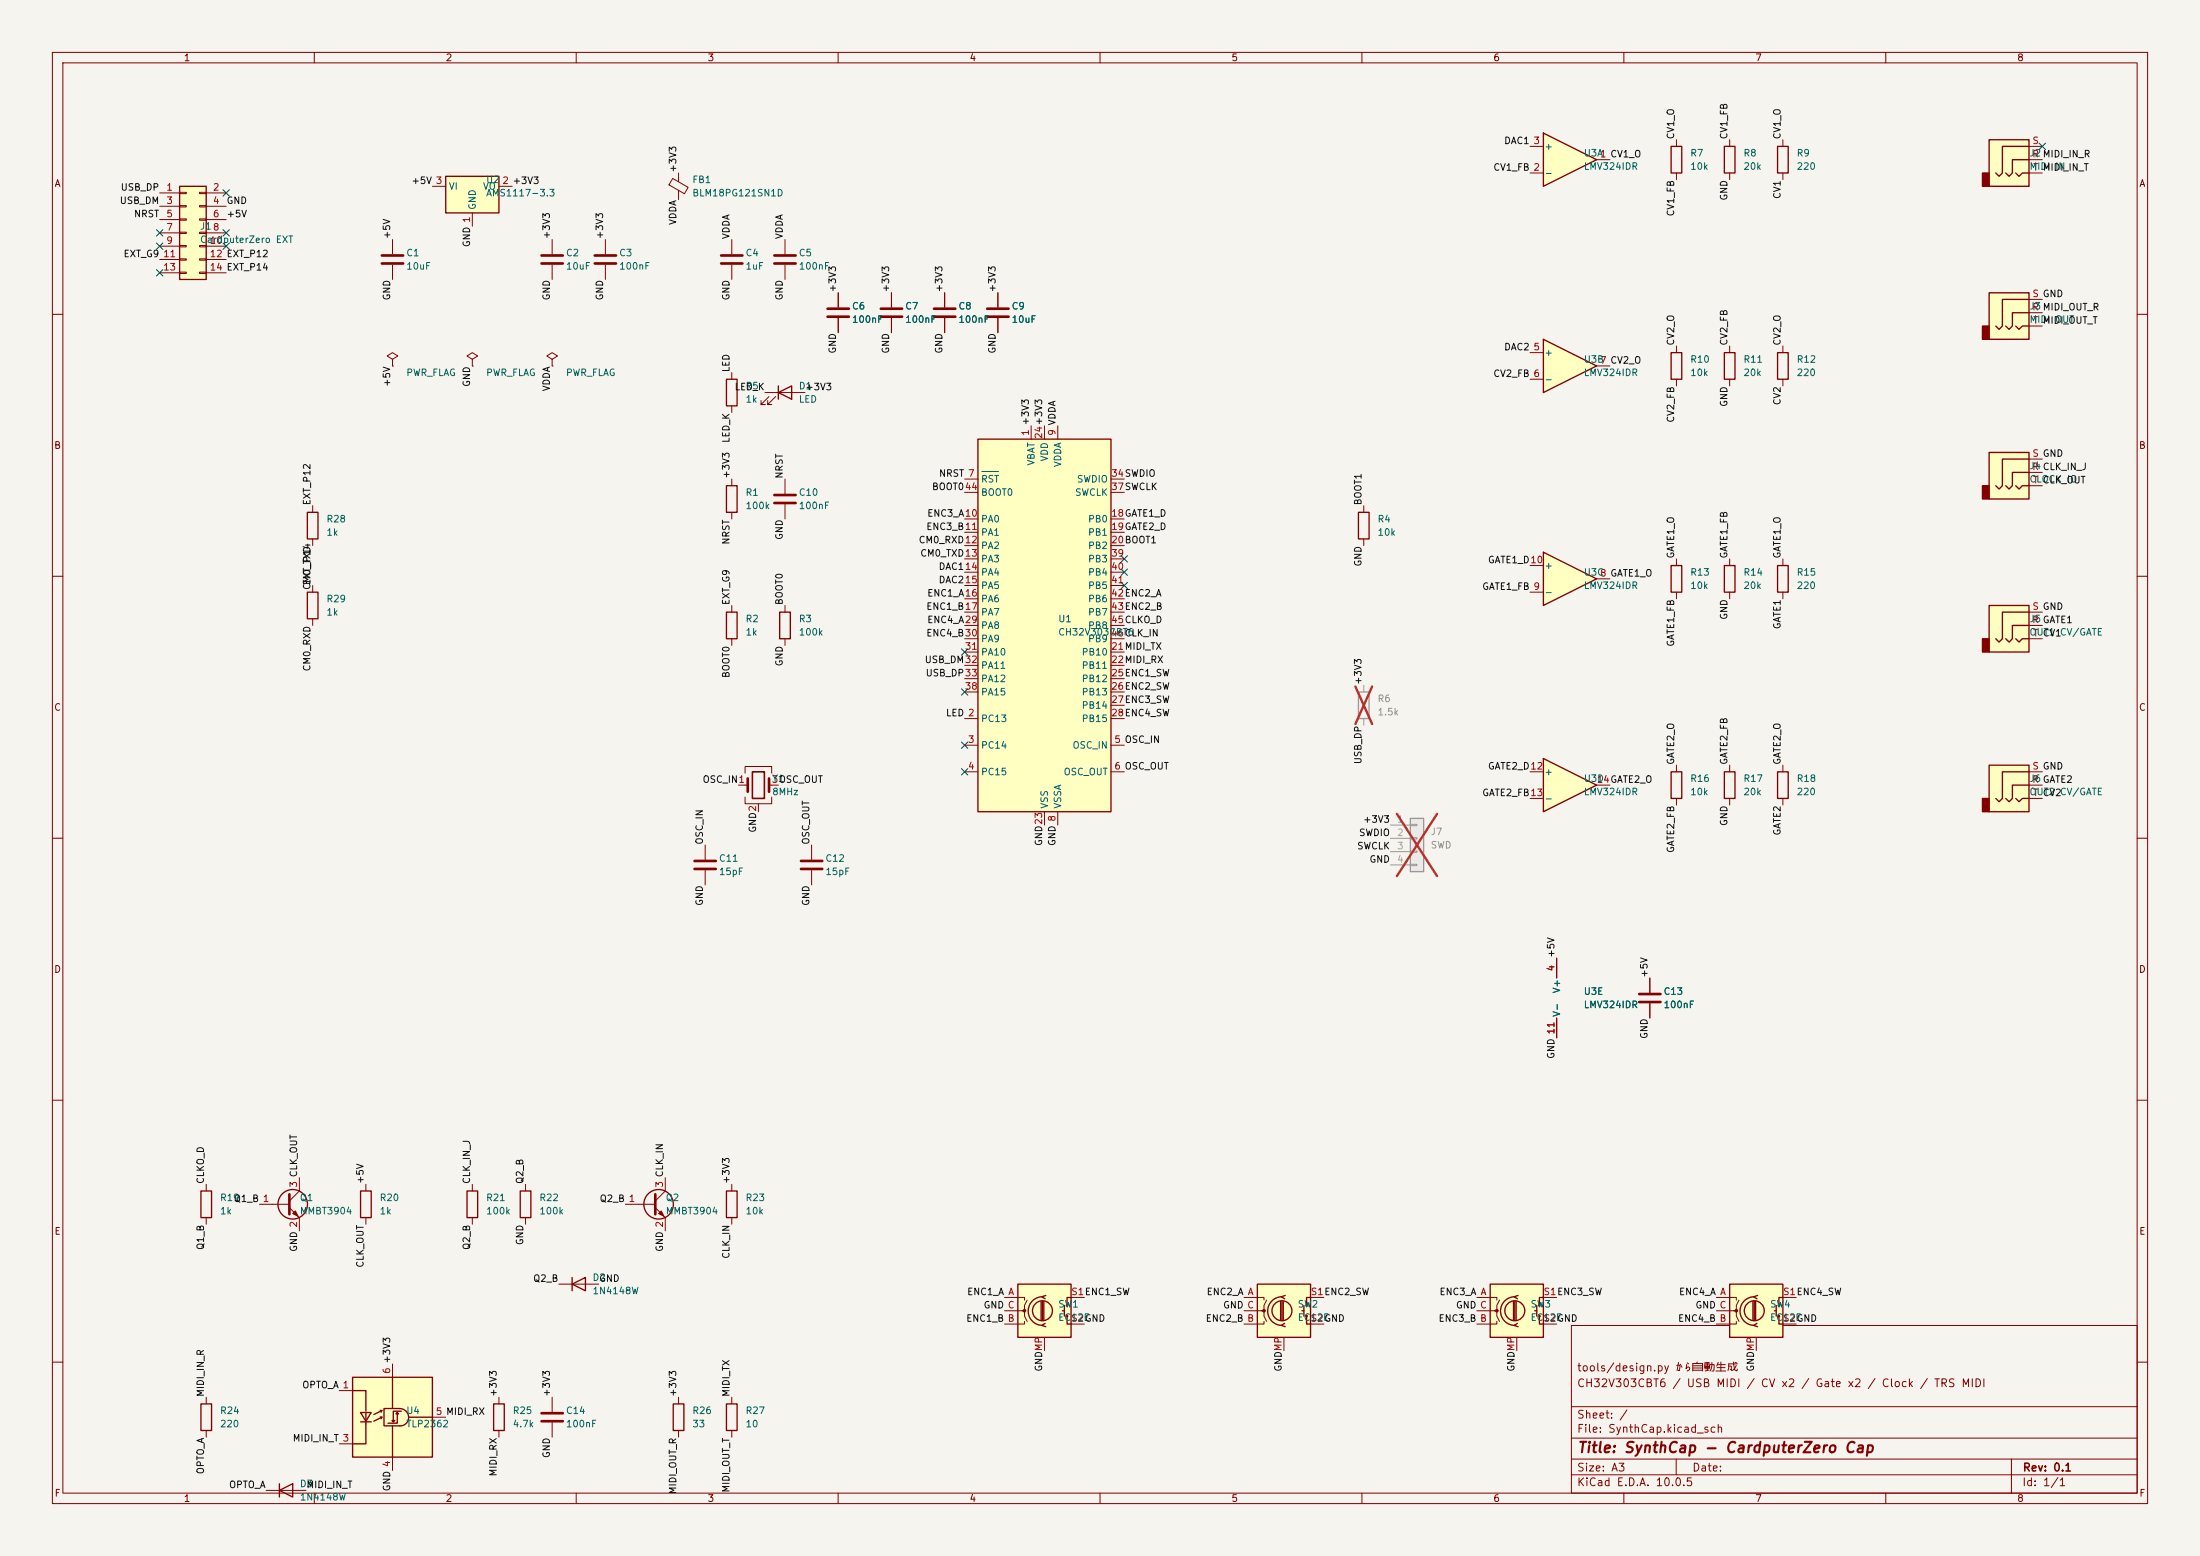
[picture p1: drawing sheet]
<svg xmlns="http://www.w3.org/2000/svg" width="420mm" height="297mm" viewBox="0 0 420 297" stroke-linecap="round" stroke-linejoin="round" font-family="sans-serif">
<path d="M0 0h420v297h-420z" fill="#f5f4ef" stroke="#f5f4ef" stroke-width=".19"/>
<g fill="none" stroke="#840000" stroke-width=".19">
<path d="M10 10h400v277h-400zM12 12h396v273h-396zM60 10v2M110 10v2M160 10v2M210 10v2M260 10v2M310 10v2M360 10v2M105.4 45.7v2.8M105.4 50.5v2.8M115.6 45.7v2.8"/>
<path d="M115.6 50.5v2.8M10 60h2M408 60h2M10 110h2M408 110h2M10 160h2M408 160h2M10 210h2M408 210h2M119.4 229.9h5.7M125.1 230.5l1.9 1.9v2.5M127 224.8v2.5l-1.9 1.9"/>
<path d="M300 253h108v32h-108zM10 260h2M300 278.5h108M300 274.5h108M300 268.5h108M320 278.5v3M384 278.5v6.5M408 260h2M60 285v2M110 285v2M160 285v2M210 285v2"/>
<path d="M260 285v2M300 281.5h108M310 285v2M360 285v2"/>
</g>
<path d="M103.4 48.8h4M103.4 50.3h4M113.5 48.8h4.1M113.5 50.3h4.1M125.1 228v3.8" fill="none" stroke="#840000" stroke-width=".51"/>
<circle cx="125.7" cy="229.9" r="2.82" fill="none" stroke="#840000" stroke-width=".25"/>
<path d="M125.7 231.6l.5-.5 .5 1.1z" fill="#840000" stroke="#840000" stroke-width=".19"/>
<path d="M379.7 86.4h7.6v8.9h-7.6z" fill="#ffffc2"/>
<path d="M378.5 92.7h1.2v2.6h-1.2z" fill="#840000" stroke="#840000" stroke-width=".25"/>
<path d="M379.7 86.4h7.6v8.9h-7.6zM384.8 92.7l.6 .6 .7-.6h1.2M387.3 90.2h-3.1v2.5l-.7 .6-.6-.6M387.3 87.6h-5v5.1l-.7 .6-.6-.6" fill="none" stroke="#840000" stroke-width=".25"/>
<path d="M387.3 90.2h2.6M387.3 87.6h2.6M387.3 92.7h2.6" fill="none" stroke="#840000" stroke-width=".19"/>
<path d="M379.7 55.9h7.6v8.9h-7.6z" fill="#ffffc2"/>
<path d="M378.5 62.2h1.2v2.6h-1.2z" fill="#840000" stroke="#840000" stroke-width=".25"/>
<path d="M379.7 55.9h7.6v8.9h-7.6zM387.3 59.7h-3.1v2.5l-.7 .7-.6-.7M387.3 57.2h-5v5l-.7 .7-.6-.7M384.8 62.2l.6 .7 .7-.7h1.2" fill="none" stroke="#840000" stroke-width=".25"/>
<path d="M387.3 59.7h2.6M387.3 57.2h2.6M387.3 62.2h2.6" fill="none" stroke="#840000" stroke-width=".19"/>
<path d="M379.7 26.7h7.6v8.9h-7.6z" fill="#ffffc2"/>
<path d="M378.5 33h1.2v2.6h-1.2z" fill="#840000" stroke="#840000" stroke-width=".25"/>
<path d="M339.3 27.9h2.1v5.1h-2.1zM379.7 26.7h7.6v8.9h-7.6zM384.8 33l.6 .7 .7-.7h1.2M387.3 30.5h-3.1v2.5l-.7 .7-.6-.7M387.3 27.9h-5v5.1l-.7 .7-.6-.7M339.3 67.3h2.1v5.1h-2.1zM339.3 108h2.1v5h-2.1z" fill="none" stroke="#840000" stroke-width=".25"/>
<path d="M340.4 26.7v1.2M340.4 33v1.3M387.3 30.5h2.6M387.3 27.9h2.6M387.3 33h2.6M105.4 68.6l1-.7-1-.6-1 .6 1 .7v1.3M105.4 69.9h.1M340.4 66v1.3M340.4 72.4v1.3M340.4 106.7v1.3M340.4 113v1.3" fill="none" stroke="#840000" stroke-width=".19"/>
<path d="M379.7 146.1h7.6v8.8h-7.6z" fill="#ffffc2"/>
<path d="M378.5 152.4h1.2v2.5h-1.2z" fill="#840000" stroke="#840000" stroke-width=".25"/>
<path d="M379.7 146.1h7.6v8.8h-7.6zM384.8 152.4l.6 .6 .7-.6h1.2M387.3 149.9h-3.1v2.5l-.7 .6-.6-.6M387.3 147.3h-5v5.1l-.7 .6-.6-.6" fill="none" stroke="#840000" stroke-width=".25"/>
<path d="M387.3 149.9h2.6M387.3 147.3h2.6M387.3 152.4h2.6" fill="none" stroke="#840000" stroke-width=".19"/>
<path d="M379.7 115.6h7.6v8.9h-7.6z" fill="#ffffc2"/>
<path d="M378.5 121.9h1.2v2.6h-1.2z" fill="#840000" stroke="#840000" stroke-width=".25"/>
<path d="M379.7 115.6h7.6v8.9h-7.6zM387.3 119.4h-3.1v2.5l-.7 .7-.6-.7M387.3 116.8h-5v5.1l-.7 .7-.6-.7M384.8 121.9l.6 .7 .7-.7h1.2M319 147.3h2.1v5.1h-2.1zM329.2 147.3h2v5.1h-2zM339.3 147.3h2.1v5.1h-2.1z" fill="none" stroke="#840000" stroke-width=".25"/>
<path d="M387.3 119.4h2.6M387.3 116.8h2.6M387.3 121.9h2.6M320 146.1v1.2M320 152.4v1.3M330.2 146.1v1.2M330.2 152.4v1.3M340.4 146.1v1.2M340.4 152.4v1.3" fill="none" stroke="#840000" stroke-width=".19"/>
<path d="M284.5 245.1h10.1v10.2h-10.1z" fill="#ffffc2"/>
<g fill="none" stroke="#840000" stroke-width=".25">
<path d="M284.5 245.1h10.1v10.2h-10.1zM288.9 248.4v3.6M289.2 247.5a2.73 2.73 0 0 0-2.7 2.7 2.73 2.73 0 0 0 2.7 2.8M289.2 248.4v3.6M289.4 248.4v3.6M289.7 252.6l-.6 .4 .7 .2M289.8 247.3l-.7 .2 .6 .4M293 250.2h.4M293.4 249.2v2M293.9 251.2v1.5h.7M294.6 247.6h-.7v1.6"/>
<circle cx="289.2" cy="250.2" r="1.9"/>
<circle cx="293.9" cy="249.2" r=".13"/>
<circle cx="293.9" cy="251.2" r=".13"/>
</g>
<path d="M128.4 34.1l3 1.7-.7 1.2-3-1.7zM129.5 33v1.7M129.5 36.3v1.8M281.9 247.6h3.8v.6M281.9 250.2h3.8v1l.6 1M285.7 252.2v.5h-3.8M286.3 248.2l-.6 1v1h-.5M289.6 255.3v2.5M294.6 247.6h2.6M294.6 252.7h2.6" fill="none" stroke="#840000" stroke-width=".19"/>
<circle cx="285.7" cy="250.2" r=".25" fill="#840000" stroke="#840000" stroke-width=".19"/>
<path d="M294.6 144.8l10.2 5.1-10.2 5z" fill="#ffffc2"/>
<path d="M294.6 144.8l10.2 5.1-10.2 5z" fill="none" stroke="#840000" stroke-width=".25"/>
<path d="M139.7 45.7v2.8M139.7 50.5v2.8M149.9 45.7v2.8M149.9 50.5v2.8M292.1 147.3h2.5M292.1 152.4h2.5M304.8 149.9h2.5M297.2 182.9v3.8M297.2 194.3v3.8M315 186.7v2.8M315 191.5v2.8" fill="none" stroke="#840000" stroke-width=".19"/>
<path d="M137.7 48.8h4M137.7 50.3h4M147.8 48.8h4.1M147.8 50.3h4.1M312.9 189.7h4.1M312.9 191.3h4.1" fill="none" stroke="#840000" stroke-width=".51"/>
<path d="M330.2 245.1h10.2v10.2h-10.2z" fill="#ffffc2"/>
<g fill="none" stroke="#840000" stroke-width=".25">
<path d="M330.2 245.1h10.2v10.2h-10.2zM334.6 248.4v3.6M334.9 247.5a2.73 2.73 0 0 0-2.7 2.7 2.73 2.73 0 0 0 2.7 2.8M334.9 248.4v3.6M335.2 248.4v3.6M335.4 252.6l-.6 .4 .7 .2M335.5 247.3l-.7 .2 .6 .4M338.7 250.2h.4M339.1 249.2v2M339.6 251.2v1.5h.8M340.4 247.6h-.8v1.6"/>
<circle cx="334.9" cy="250.2" r="1.9"/>
<circle cx="339.6" cy="249.2" r=".13"/>
<circle cx="339.6" cy="251.2" r=".13"/>
</g>
<path d="M327.7 247.6h3.8v.6M327.7 250.2h3.8v1l.5 1M331.5 252.2v.5h-3.8M332 248.2l-.5 1v1h-.5M335.3 255.3v2.5M340.4 247.6h2.5M340.4 252.7h2.5" fill="none" stroke="#840000" stroke-width=".19"/>
<circle cx="331.5" cy="250.2" r=".25" fill="#840000" stroke="#840000" stroke-width=".19"/>
<path d="M85.1 33.7h10.1v6.9h-10.1z" fill="#ffffc2"/>
<path d="M85.1 33.7h10.1v6.9h-10.1zM259.3 97.8h2.1v5.1h-2.1z" fill="none" stroke="#840000" stroke-width=".25"/>
<path d="M82.5 35.6h2.6M95.2 35.6h2.6M90.2 40.6v2.6M260.3 96.5v1.3M260.3 102.9v1.2" fill="none" stroke="#840000" stroke-width=".19"/>
<path d="M269.2 156.2h2.6v10.2h-2.6z" fill="#ebeae8"/>
<path d="M259.3 132.1h2.1v5.1h-2.1zM269.2 156.2h2.6v10.2h-2.6z" fill="none" stroke="#9c9b98" stroke-width=".25"/>
<path d="M260.3 130.8v1.3M260.3 137.2v1.2M265.4 157.5h3.8M269.2 157.4h1.3v.2h-1.3zM269.2 159.9h1.3v.2h-1.3zM265.4 160h3.8M265.4 162.6h3.8M265.4 165.1h3.8M269.2 162.4h1.3v.3h-1.3zM269.2 165h1.3v.2h-1.3z" fill="none" stroke="#9c9b98" stroke-width=".19"/>
<path d="M258.7 131l3.3 7.2M262 131l-3.3 7.2M266.7 155.4l7.6 11.8M274.3 155.4l-7.6 11.8" fill="none" stroke="#e12e31" stroke-width=".46"/>
<path d="M319 108h2.1v5h-2.1z" fill="none" stroke="#840000" stroke-width=".25"/>
<path d="M74.9 45.7v2.8M74.9 50.5v2.8M320 106.7v1.3M320 113v1.3" fill="none" stroke="#840000" stroke-width=".19"/>
<path d="M72.9 48.8h4.1M72.9 50.3h4.1" fill="none" stroke="#840000" stroke-width=".51"/>
<path d="M294.6 105.4l10.2 5.1-10.2 5.1z" fill="#ffffc2"/>
<path d="M319 67.3h2.1v5.1h-2.1zM329.2 67.3h2v5.1h-2zM294.6 105.4l10.2 5.1-10.2 5.1zM329.2 108h2v5h-2z" fill="none" stroke="#840000" stroke-width=".25"/>
<g fill="none" stroke="#840000" stroke-width=".19">
<path d="M74.9 68.6l1-.7-1-.6-1 .6 1 .7v1.3M74.9 69.9h.1M90.2 68.6l1-.7-1-.6-1 .6 1 .7v1.3M90.2 69.9h.1M320 66v1.3M320 72.4v1.3M330.2 66v1.3M330.2 72.4v1.3M292.1 113h2.5M292.1 108h2.5M304.8 110.5h2.5M330.2 106.7v1.3"/>
<path d="M330.2 113v1.3"/>
</g>
<path d="M294.6 25.4l10.2 5.1-10.2 5.1z" fill="#ffffc2"/>
<path d="M294.6 25.4l10.2 5.1-10.2 5.1z" fill="none" stroke="#840000" stroke-width=".25"/>
<path d="M292.1 33h2.5M292.1 27.9h2.5M304.8 30.5h2.5" fill="none" stroke="#840000" stroke-width=".19"/>
<path d="M294.6 64.8l10.2 5.1-10.2 5z" fill="#ffffc2"/>
<path d="M319 27.9h2.1v5.1h-2.1zM329.2 27.9h2v5.1h-2zM294.6 64.8l10.2 5.1-10.2 5z" fill="none" stroke="#840000" stroke-width=".25"/>
<path d="M320 26.7v1.2M320 33v1.3M330.2 26.7v1.2M330.2 33v1.3M292.1 67.3h2.5M292.1 72.4h2.5M304.8 69.9h2.5" fill="none" stroke="#840000" stroke-width=".19"/>
<path d="M240 245.1h10.2v10.2h-10.2z" fill="#ffffc2"/>
<g fill="none" stroke="#840000" stroke-width=".25">
<path d="M138.7 72.4h2v5.1h-2zM148.6 74.9l2.5-1.2v2.5zM148.6 73.7v2.5M58.7 97.8h2v5.1h-2zM138.7 92.7h2v5.1h-2zM58.7 113h2v5.1h-2zM240 245.1h10.2v10.2h-10.2zM244.5 248.4v3.6M244.7 247.5a2.73 2.73 0 0 0-2.7 2.7 2.73 2.73 0 0 0 2.7 2.8M244.7 248.4v3.6M245 248.4v3.6M245.2 252.6l-.6 .4 .8 .2"/>
<path d="M245.4 247.3l-.8 .2 .6 .4M248.5 250.2h.4M248.9 249.2v2M249.4 251.2v1.5h.8M250.2 247.6h-.8v1.6"/>
<circle cx="244.7" cy="250.2" r="1.9"/>
<circle cx="249.4" cy="249.2" r=".13"/>
<circle cx="249.4" cy="251.2" r=".13"/>
</g>
<g fill="none" stroke="#840000" stroke-width=".19">
<path d="M160 55.9v2.8M170.2 55.9v2.8M180.3 55.9v2.8M190.5 55.9v2.8M139.7 71.1v1.3M139.7 77.5v1.2M146 74.9h7.7M146.8 75.7l-1.5 1.5h.7h-.7v-.7M148.1 75.7l-1.5 1.5h.7h-.7v-.7M160 60.7v2.8M170.2 60.7v2.8M180.3 60.7v2.8"/>
<path d="M190.5 60.7v2.8M59.7 96.5v1.3M139.7 91.4v1.3M139.7 97.8v1.3M149.9 91.4v2.8M149.9 96.3v2.8M59.7 102.9v1.2M59.7 111.8v1.2M59.7 118.1v1.3M237.5 247.6h3.8v.6M237.5 250.2h3.8v1l.5 1M241.3 252.2v.5h-3.8"/>
<path d="M241.8 248.2l-.5 1v1h-.5M245.1 255.3v2.5M250.2 247.6h2.5M250.2 252.7h2.5"/>
</g>
<circle cx="241.3" cy="250.2" r=".25" fill="#840000" stroke="#840000" stroke-width=".19"/>
<path d="M158 58.9h4.1M168.1 58.9h4.1M178.3 58.9h4.1M188.5 58.9h4M158 60.5h4.1M168.1 60.5h4.1M178.3 60.5h4.1M188.5 60.5h4M147.8 94.5h4.1M147.8 96h4.1" fill="none" stroke="#840000" stroke-width=".51"/>
<path d="M186.7 83.8h25.4v71.1h-25.4z" fill="#ffffc2"/>
<path d="M186.7 83.8h25.4v71.1h-25.4z" fill="none" stroke="#840000" stroke-width=".25"/>
<g fill="none" stroke="#840000" stroke-width=".19">
<path d="M184.1 94h2.6M184.1 91.4h2.6M184.1 99.1h2.6M196.8 81.3v2.5M199.4 81.3v2.5M201.9 81.3v2.5M212.1 94h2.5M212.1 91.4h2.5M212.1 99.1h2.5M184.1 101.6h2.6M184.1 104.1h2.6M184.1 106.7h2.6"/>
<path d="M184.1 109.2h2.6M184.1 111.8h2.6M184.1 114.3h2.6M184.1 116.8h2.6M184.1 119.4h2.6M212.1 101.6h2.5M212.1 104.1h2.5M212.1 106.7h2.5M212.1 109.2h2.5M212.1 111.8h2.5M212.1 114.3h2.5M212.1 116.8h2.5"/>
<path d="M212.1 119.4h2.5M184.1 137.2h2.6M184.1 124.5h2.6M184.1 127h2.6M184.1 129.5h2.6M184.1 132.1h2.6M184.1 121.9h2.6M212.1 137.2h2.5M212.1 124.5h2.5M212.1 127h2.5M212.1 129.5h2.5M212.1 132.1h2.5"/>
<path d="M212.1 134.6h2.5M212.1 121.9h2.5M141 149.9h1.7M142.2 147.6v-1.3h5.1v1.3M142.2 152.1v1.3h5.1v-1.3M144.8 153.4v1.5M146.8 149.9h1.8M184.1 142.2h2.6M184.1 147.3h2.6M199.4 154.9v2.6M201.9 154.9v2.6M212.1 142.2h2.5"/>
<path d="M212.1 147.3h2.5M134.6 161.3v2.8M134.6 166.1v2.8M154.9 161.3v2.8M154.9 166.1v2.8"/>
</g>
<path d="M187.4 90h3.2" fill="none" stroke="#006464" stroke-width=".19"/>
<path d="M142.7 148.6v2.5M146.8 148.6v2.5M132.6 164.3h4.1M132.6 165.9h4.1M152.9 164.3h4.1M152.9 165.9h4.1" fill="none" stroke="#840000" stroke-width=".51"/>
<path d="M143.6 147.3h2.3v5.1h-2.3z" fill="none" stroke="#840000" stroke-width=".3"/>
<path d="M34.3 35.6h5.1v17.7h-5.1z" fill="#ffffc2"/>
<g fill="none" stroke="#840000" stroke-width=".25">
<path d="M34.3 35.6h5.1v17.7h-5.1zM138.7 116.8h2v5.1h-2zM148.8 116.8h2.1v5.1h-2.1zM68.8 227.3h2.1v5.1h-2.1zM89.2 227.3h2v5.1h-2zM99.3 227.3h2v5.1h-2zM109.2 245.1l2.6-1.3v2.6zM109.2 243.8v2.6M38.4 268h2v5h-2zM94.2 268h2.1v5h-2.1zM53.3 284.5l2.6-1.3v2.5zM53.3 283.2v2.5"/>
<circle cx="55.9" cy="229.9" r="2.82"/>
</g>
<g fill="none" stroke="#840000" stroke-width=".19">
<path d="M30.5 36.8h3.8M30.5 39.4h3.8M34.3 36.7h1.3v.3h-1.3zM34.3 39.2h1.3v.3h-1.3zM38.1 36.7h1.3v.3h-1.3zM38.1 39.2h1.3v.3h-1.3zM39.4 36.8h3.8M39.4 39.4h3.8M30.5 41.9h3.8M30.5 44.5h3.8M30.5 47h3.8M30.5 49.5h3.8"/>
<path d="M30.5 52.1h3.8M34.3 41.8h1.3v.2h-1.3zM34.3 44.3h1.3v.3h-1.3zM34.3 46.9h1.3v.2h-1.3zM34.3 49.4h1.3v.3h-1.3zM34.3 51.9h1.3v.3h-1.3zM38.1 41.8h1.3v.2h-1.3zM38.1 44.3h1.3v.3h-1.3zM38.1 46.9h1.3v.2h-1.3zM38.1 49.4h1.3v.3h-1.3zM38.1 51.9h1.3v.3h-1.3zM39.4 41.9h3.8"/>
<path d="M39.4 44.5h3.8M39.4 47h3.8M39.4 49.5h3.8M39.4 52.1h3.8M139.7 115.6v1.2M149.9 115.6v1.2M139.7 121.9v1.3M149.9 121.9v1.3M49.5 229.9h5.7M55.2 230.5l1.9 1.9v2.5M57.1 224.8v2.5l-1.9 1.9M69.8 226.1v1.2"/>
<path d="M69.8 232.4v1.3M90.2 226.1v1.2M90.2 232.4v1.3M100.3 226.1v1.2M100.3 232.4v1.3M106.7 245.1h7.6M39.4 266.7v1.3M39.4 273v1.3M95.2 266.7v1.3M95.2 273v1.3M50.8 284.5h7.6"/>
</g>
<path d="M55.2 228v3.8" fill="none" stroke="#840000" stroke-width=".51"/>
<path d="M55.9 231.6l.5-.5 .5 1.1z" fill="#840000" stroke="#840000" stroke-width=".19"/>
<path d="M194.3 245.1h10.2v10.2h-10.2z" fill="#ffffc2"/>
<g fill="none" stroke="#840000" stroke-width=".25">
<path d="M38.4 227.3h2v5.1h-2zM138.7 227.3h2v5.1h-2zM194.3 245.1h10.2v10.2h-10.2zM198.8 248.4v3.6M199 247.5a2.73 2.73 0 0 0-2.7 2.7 2.73 2.73 0 0 0 2.7 2.8M199 248.4v3.6M199.3 248.4v3.6M199.5 252.6l-.6 .4 .7 .2M199.6 247.3l-.7 .2 .6 .4M202.8 250.2h.4M203.2 249.2v2M203.7 251.2v1.5h.8"/>
<path d="M204.5 247.6h-.8v1.6M128.5 268h2.1v5h-2.1zM138.7 268h2v5h-2z"/>
<circle cx="199" cy="250.2" r="1.9"/>
<circle cx="203.7" cy="249.2" r=".13"/>
<circle cx="203.7" cy="251.2" r=".13"/>
</g>
<g fill="none" stroke="#840000" stroke-width=".19">
<path d="M39.4 226.1v1.2M39.4 232.4v1.3M139.7 226.1v1.2M139.7 232.4v1.3M191.8 247.6h3.8v.6M191.8 250.2h3.8v1l.5 1M195.6 252.2v.5h-3.8M196.1 248.2l-.5 1v1h-.5M199.4 255.3v2.5M204.5 247.6h2.5M204.5 252.7h2.5M105.4 266.7v2.8"/>
<path d="M105.4 271.5v2.8M129.5 266.7v1.3M129.5 273v1.3M139.7 266.7v1.3M139.7 273v1.3"/>
</g>
<circle cx="195.6" cy="250.2" r=".25" fill="#840000" stroke="#840000" stroke-width=".19"/>
<path d="M103.4 269.7h4M103.4 271.3h4" fill="none" stroke="#840000" stroke-width=".51"/>
<path d="M67.3 262.9h15.2v15.2h-15.2z" fill="#ffffc2"/>
<g fill="none" stroke="#840000" stroke-width=".25">
<path d="M67.3 262.9h15.2v15.2h-15.2zM67.3 265.4h2.5v3.8M68.8 269.6h2.1l-1.1 1.7zM68.8 271.4h2.1M69.8 271.4v4.2h-2.5M69.8 269.5v1.8M72.6 269.2h.3M72.6 270.5h.3M72.9 269.2l-1.5 .8M72.9 270.5l-1.5 .8M72.9 269.2l-.2 .3M72.9 270.5l-.2 .3"/>
<path d="M74.9 262.9v5.9M74.9 272.2v5.9M75.6 269.9l.2-.3 .3 .3zM75.8 269.6v2.1h-1.7M76.6 269.4h-1.5v2l.2-.3h-.5l.3 .3M78 270.5a1.71 1.71 0 0 0-1.6-1.6h-3.1v3.3h3.1a1.59 1.59 0 0 0 1.6-1.7h4.5"/>
</g>
<g fill="none" stroke="#840000" stroke-width=".19">
<path d="M160 55.9v2.8M170.2 55.9v2.8M180.3 55.9v2.8M190.5 55.9v2.8M160 60.7v2.8M170.2 60.7v2.8M180.3 60.7v2.8M190.5 60.7v2.8M297.2 182.9v3.8M297.2 194.3v3.8M315 186.7v2.8M315 191.5v2.8"/>
<path d="M64.8 265.4h2.5M64.8 275.6h2.5M74.9 260.3v2.6M74.9 278.1v2.6M82.5 270.5h2.6"/>
</g>
<g fill="none" stroke="#000084" stroke-width=".19">
<path d="M42.6 36.2l1.2 1.2M43.8 36.2l-1.2 1.2M389.3 27.3l1.2 1.2M390.5 27.3l-1.2 1.2M29.9 51.5l1.2 1.2M29.9 43.8l1.2 1.3M29.9 46.4l1.2 1.2M31.1 51.5l-1.2 1.2M31.1 43.8l-1.2 1.3M31.1 46.4l-1.2 1.2M42.6 46.4l1.2 1.2M42.6 43.8l1.2 1.3"/>
<path d="M43.8 46.4l-1.2 1.2M43.8 43.8l-1.2 1.3M214 108.6l1.2 1.2M214 106.1l1.2 1.2M214 111.2l1.2 1.2M215.2 108.6l-1.2 1.2M215.2 106.1l-1.2 1.2M215.2 111.2l-1.2 1.2M183.5 131.5l1.3 1.2M183.5 123.9l1.3 1.2M184.8 131.5l-1.3 1.2M184.8 123.9l-1.3 1.2"/>
<path d="M183.5 146.7l1.3 1.2M183.5 141.6l1.3 1.2M184.8 146.7l-1.3 1.2M184.8 141.6l-1.3 1.2"/>
</g>
<text font-size="2" fill="#840000" x="301" y="277.8">Title: SynthCap - CardputerZero Cap</text>
<g font-size="1.5" fill="#840000">
<text x="300.9" y="262.1">tools/design.py から自動生成</text>
<text x="300.9" y="265.1">CH32V303CBT6 / USB MIDI / CV x2 / Gate x2 / Clock / TRS MIDI</text>
<text x="300.9" y="273.8">File: SynthCap.kicad_sch</text>
<text x="300.9" y="271.1">Sheet: /</text>
<text x="300.9" y="281.2">Size: A3</text>
<text x="322.9" y="281.2">Date:</text>
<text x="386" y="281.2">Rev: 0.1</text>
<text x="300.9" y="284">KiCad E.D.A. 10.0.5</text>
<text x="385.9" y="284">Id: 1/1</text>
</g>
<g font-size="1.3" fill="#840000">
<text x="35" y="12">1</text>
<text x="85" y="12">2</text>
<text x="135" y="12">3</text>
<text x="185" y="12">4</text>
<text x="235" y="12">5</text>
<text x="285" y="12">6</text>
<text x="335" y="12">7</text>
<text x="385" y="12">8</text>
<text x="10.3" y="36">A</text>
<text x="408.3" y="36">A</text>
<text x="10.2" y="86">B</text>
<text x="408.2" y="86">B</text>
<text x="10.2" y="136">C</text>
<text x="408.2" y="136">C</text>
<text x="10.2" y="186">D</text>
<text x="408.2" y="186">D</text>
<text x="10.3" y="236">E</text>
<text x="408.3" y="236">E</text>
<text x="10.3" y="286">F</text>
<text x="35" y="287">1</text>
<text x="85" y="287">2</text>
<text x="135" y="287">3</text>
<text x="185" y="287">4</text>
<text x="235" y="287">5</text>
<text x="285" y="287">6</text>
<text x="335" y="287">7</text>
<text x="385" y="287">8</text>
<text x="408.3" y="286">F</text>
</g>
<g font-size="1.3" fill="#0f0f0f">
<text x="287" y="27.8">DAC1</text>
<text x="319.9" y="26.7" transform="rotate(-90 319.9 26.7)">CV1_O</text>
<text x="330.1" y="26.7" transform="rotate(-90 330.1 26.7)">CV1_FB</text>
<text x="340.2" y="26.7" transform="rotate(-90 340.2 26.7)">CV1_O</text>
<text x="78.5" y="35.4">+5V 3</text>
<text x="129.4" y="33" transform="rotate(-90 129.4 33)">+3V3</text>
<text x="285" y="32.9">CV1_FB 2</text>
<text x="22.8" y="39.2">USB_DM</text>
<text x="22.9" y="36.7">USB_DP</text>
<text x="25.5" y="41.8">NRST</text>
<text x="43.2" y="41.8">+5V</text>
<text x="43.2" y="39.2">GND</text>
<text x="319.9" y="41.4" transform="rotate(-90 319.9 41.4)">CV1_FB</text>
<text x="330.1" y="38.4" transform="rotate(-90 330.1 38.4)">GND</text>
<text x="340.2" y="38.1" transform="rotate(-90 340.2 38.1)">CV1</text>
<text x="74.8" y="45.7" transform="rotate(-90 74.8 45.7)">+5V</text>
<text x="90" y="47.3" transform="rotate(-90 90 47.3)">GND 1</text>
<text x="105.3" y="45.7" transform="rotate(-90 105.3 45.7)">+3V3</text>
<text x="115.4" y="45.7" transform="rotate(-90 115.4 45.7)">+3V3</text>
<text x="129.4" y="43" transform="rotate(-90 129.4 43)">VDDA</text>
<text x="139.6" y="45.7" transform="rotate(-90 139.6 45.7)">VDDA</text>
<text x="149.7" y="45.7" transform="rotate(-90 149.7 45.7)">VDDA</text>
<text x="23.5" y="49.4">EXT_G9</text>
<text x="74.8" y="57.4" transform="rotate(-90 74.8 57.4)">GND</text>
<text x="105.3" y="57.4" transform="rotate(-90 105.3 57.4)">GND</text>
<text x="115.4" y="57.4" transform="rotate(-90 115.4 57.4)">GND</text>
<text x="139.6" y="57.4" transform="rotate(-90 139.6 57.4)">GND</text>
<text x="149.7" y="57.4" transform="rotate(-90 149.7 57.4)">GND</text>
<text x="159.9" y="55.9" transform="rotate(-90 159.9 55.9)">+3V3</text>
<text x="170.1" y="55.9" transform="rotate(-90 170.1 55.9)">+3V3</text>
<text x="180.2" y="55.9" transform="rotate(-90 180.2 55.9)">+3V3</text>
<text x="190.4" y="55.9" transform="rotate(-90 190.4 55.9)">+3V3</text>
<text x="139.6" y="71.1" transform="rotate(-90 139.6 71.1)">LED</text>
<text x="159.9" y="67.6" transform="rotate(-90 159.9 67.6)">GND</text>
<text x="170.1" y="67.6" transform="rotate(-90 170.1 67.6)">GND</text>
<text x="180.2" y="67.6" transform="rotate(-90 180.2 67.6)">GND</text>
<text x="190.4" y="67.6" transform="rotate(-90 190.4 67.6)">GND</text>
<text x="287" y="67.2">DAC2</text>
<text x="319.9" y="66.1" transform="rotate(-90 319.9 66.1)">CV2_O</text>
<text x="330.1" y="66.1" transform="rotate(-90 330.1 66.1)">CV2_FB</text>
<text x="340.2" y="66.1" transform="rotate(-90 340.2 66.1)">CV2_O</text>
<text x="74.8" y="73.9" transform="rotate(-90 74.8 73.9)">+5V</text>
<text x="90" y="73.9" transform="rotate(-90 90 73.9)">GND</text>
<text x="105.3" y="74.8" transform="rotate(-90 105.3 74.8)">VDDA</text>
<text x="140.1" y="74.8">LED_K</text>
<text x="153.6" y="74.8">+3V3</text>
<text x="285" y="72.3">CV2_FB 6</text>
<text x="330.1" y="77.8" transform="rotate(-90 330.1 77.8)">GND</text>
<text x="340.2" y="77.5" transform="rotate(-90 340.2 77.5)">CV2</text>
<text x="319.9" y="80.8" transform="rotate(-90 319.9 80.8)">CV2_FB</text>
<text x="139.6" y="84.7" transform="rotate(-90 139.6 84.7)">LED_K</text>
<text x="139.6" y="91.5" transform="rotate(-90 139.6 91.5)">+3V3</text>
<text x="149.7" y="91.5" transform="rotate(-90 149.7 91.5)">NRST</text>
<text x="177.8" y="93.9">BOOT044</text>
<text x="179.1" y="91.3">NRST 7</text>
<text x="59.6" y="96.5" transform="rotate(-90 59.6 96.5)">EXT_P12</text>
<text x="176.7" y="101.5">ENC3_B11</text>
<text x="176.9" y="98.9">ENC3_A10</text>
<text x="260.2" y="96.5" transform="rotate(-90 260.2 96.5)">BOOT1</text>
<text x="139.6" y="104.1" transform="rotate(-90 139.6 104.1)">NRST</text>
<text x="149.7" y="103.2" transform="rotate(-90 149.7 103.2)">GND</text>
<text x="175.3" y="104">CM0_RXD12</text>
<text x="175.6" y="106.6">CM0_TXD13</text>
<text x="284" y="107.8">GATE1_D10</text>
<text x="319.9" y="106.7" transform="rotate(-90 319.9 106.7)">GATE1_O</text>
<text x="330.1" y="106.7" transform="rotate(-90 330.1 106.7)">GATE1_FB</text>
<text x="340.2" y="106.7" transform="rotate(-90 340.2 106.7)">GATE1_O</text>
<text x="59.6" y="112.7" transform="rotate(-90 59.6 112.7)">CM0_TXD</text>
<text x="59.6" y="111.8" transform="rotate(-90 59.6 111.8)">EXT_P14</text>
<text x="179.1" y="111.6">DAC215</text>
<text x="179.1" y="109.1">DAC114</text>
<text x="260.2" y="108.2" transform="rotate(-90 260.2 108.2)">GND</text>
<text x="282.9" y="112.9">GATE1_FB 9</text>
<text x="139.6" y="115.6" transform="rotate(-90 139.6 115.6)">EXT_G9</text>
<text x="149.7" y="115.6" transform="rotate(-90 149.7 115.6)">BOOT0</text>
<text x="176.7" y="116.7">ENC1_B17</text>
<text x="176.9" y="114.2">ENC1_A16</text>
<text x="176.9" y="119.3">ENC4_A29</text>
<text x="330.1" y="118.4" transform="rotate(-90 330.1 118.4)">GND</text>
<text x="176.7" y="121.8">ENC4_B30</text>
<text x="319.9" y="123.5" transform="rotate(-90 319.9 123.5)">GATE1_FB</text>
<text x="340.2" y="120.2" transform="rotate(-90 340.2 120.2)">GATE1</text>
<text x="59.6" y="128.3" transform="rotate(-90 59.6 128.3)">CM0_RXD</text>
<text x="139.6" y="129.5" transform="rotate(-90 139.6 129.5)">BOOT0</text>
<text x="149.7" y="127.3" transform="rotate(-90 149.7 127.3)">GND</text>
<text x="176.4" y="126.9">USB_DM32</text>
<text x="176.6" y="129.4">USB_DP33</text>
<text x="260.2" y="130.8" transform="rotate(-90 260.2 130.8)">+3V3</text>
<text x="180.5" y="137">LED 2</text>
<text x="134" y="149.7">OSC_IN1</text>
<text x="260.2" y="146" transform="rotate(-90 260.2 146)">USB_DP</text>
<text x="284" y="147.2">GATE2_D12</text>
<text x="319.9" y="146.1" transform="rotate(-90 319.9 146.1)">GATE2_O</text>
<text x="330.1" y="146.1" transform="rotate(-90 330.1 146.1)">GATE2_FB</text>
<text x="340.2" y="146.1" transform="rotate(-90 340.2 146.1)">GATE2_O</text>
<text x="282.9" y="152.3">GATE2_FB13</text>
<text x="134.5" y="161.3" transform="rotate(-90 134.5 161.3)">OSC_IN</text>
<text x="144.7" y="159" transform="rotate(-90 144.7 159)">GND2</text>
<text x="154.8" y="161.3" transform="rotate(-90 154.8 161.3)">OSC_OUT</text>
<text x="199.3" y="161.6" transform="rotate(-90 199.3 161.6)">GND23</text>
<text x="201.8" y="161.6" transform="rotate(-90 201.8 161.6)">GND 8</text>
<text x="259.3" y="159.9">SWDIO</text>
<text x="260.1" y="157.4">+3V3</text>
<text x="330.1" y="157.8" transform="rotate(-90 330.1 157.8)">GND</text>
<text x="340.2" y="159.6" transform="rotate(-90 340.2 159.6)">GATE2</text>
<text x="259" y="162.4">SWCLK</text>
<text x="261.3" y="165">GND</text>
<text x="319.9" y="162.9" transform="rotate(-90 319.9 162.9)">GATE2_FB</text>
<text x="134.5" y="173" transform="rotate(-90 134.5 173)">GND</text>
<text x="154.8" y="173" transform="rotate(-90 154.8 173)">GND</text>
<text x="297.1" y="182.9" transform="rotate(-90 297.1 182.9)">+5V</text>
<text x="314.8" y="186.7" transform="rotate(-90 314.8 186.7)">+5V</text>
<text x="297.1" y="202.2" transform="rotate(-90 297.1 202.2)">GND 11</text>
<text x="314.8" y="198.4" transform="rotate(-90 314.8 198.4)">GND</text>
<text x="39.2" y="226.1" transform="rotate(-90 39.2 226.1)">CLKO_D</text>
<text x="69.7" y="226.1" transform="rotate(-90 69.7 226.1)">+5V</text>
<text x="90" y="226.1" transform="rotate(-90 90 226.1)">CLK_IN_J</text>
<text x="100.2" y="226.1" transform="rotate(-90 100.2 226.1)">Q2_B</text>
<text x="139.6" y="226.1" transform="rotate(-90 139.6 226.1)">+3V3</text>
<text x="44.5" y="229.7">Q1_B 1</text>
<text x="114.4" y="229.7">Q2_B 1</text>
<text x="39.2" y="238.7" transform="rotate(-90 39.2 238.7)">Q1_B</text>
<text x="57" y="239" transform="rotate(-90 57 239)">GND 2</text>
<text x="90" y="238.7" transform="rotate(-90 90 238.7)">Q2_B</text>
<text x="100.2" y="237.8" transform="rotate(-90 100.2 237.8)">GND</text>
<text x="126.9" y="239" transform="rotate(-90 126.9 239)">GND 2</text>
<text x="69.7" y="242.1" transform="rotate(-90 69.7 242.1)">CLK_OUT</text>
<text x="101.7" y="245">Q2_B</text>
<text x="114.3" y="245">GND</text>
<text x="139.6" y="240.4" transform="rotate(-90 139.6 240.4)">CLK_IN</text>
<text x="184.5" y="247.5">ENC1_A A</text>
<text x="187.7" y="250.1">GND C</text>
<text x="230.2" y="247.5">ENC2_A A</text>
<text x="233.4" y="250.1">GND C</text>
<text x="274.7" y="247.5">ENC3_A A</text>
<text x="277.8" y="250.1">GND C</text>
<text x="320.4" y="247.5">ENC4_A A</text>
<text x="323.6" y="250.1">GND C</text>
<text x="184.3" y="252.6">ENC1_B B</text>
<text x="230.1" y="252.6">ENC2_B B</text>
<text x="274.5" y="252.6">ENC3_B B</text>
<text x="320.2" y="252.6">ENC4_B B</text>
<text x="199.3" y="261.9" transform="rotate(-90 199.3 261.9)">GNDMP</text>
<text x="245" y="261.9" transform="rotate(-90 245 261.9)">GNDMP</text>
<text x="289.4" y="261.9" transform="rotate(-90 289.4 261.9)">GNDMP</text>
<text x="335.2" y="261.9" transform="rotate(-90 335.2 261.9)">GNDMP</text>
<text x="39.2" y="266.7" transform="rotate(-90 39.2 266.7)">MIDI_IN_R</text>
<text x="57.6" y="265.3">OPTO_A 1</text>
<text x="95.1" y="266.7" transform="rotate(-90 95.1 266.7)">+3V3</text>
<text x="105.3" y="266.7" transform="rotate(-90 105.3 266.7)">+3V3</text>
<text x="129.4" y="266.7" transform="rotate(-90 129.4 266.7)">+3V3</text>
<text x="139.6" y="266.7" transform="rotate(-90 139.6 266.7)">MIDI_TX</text>
<text x="55.8" y="275.5">MIDI_IN_T 3</text>
<text x="39.2" y="281.5" transform="rotate(-90 39.2 281.5)">OPTO_A</text>
<text x="95.1" y="281.9" transform="rotate(-90 95.1 281.9)">MIDI_RX</text>
<text x="105.3" y="278.4" transform="rotate(-90 105.3 278.4)">GND</text>
<text x="43.6" y="284.4">OPTO_A</text>
<text x="58.4" y="284.4">MIDI_IN_T</text>
<text x="74.8" y="284.8" transform="rotate(-90 74.8 284.8)">GND 4</text>
<text x="129.4" y="285.3" transform="rotate(-90 129.4 285.3)">MIDI_OUT_R</text>
<text x="139.6" y="285" transform="rotate(-90 139.6 285)">MIDI_OUT_T</text>
</g>
<g font-size="1.3" fill="#a90000">
<text x="292.6" y="27.8">3</text>
<text x="387.9" y="27.8">S</text>
<text x="95.8" y="35.4">2 +3V3</text>
<text x="305.3" y="30.3">1 CV1_O</text>
<text x="387.9" y="30.3">R</text>
<text x="388" y="32.9">T MIDI_IN_T</text>
<text x="31.7" y="36.7">1</text>
<text x="31.7" y="39.2">3</text>
<text x="31.7" y="41.8">5</text>
<text x="40.5" y="36.7">2</text>
<text x="40.5" y="39.2">4</text>
<text x="40.5" y="41.8">6</text>
<text x="31.7" y="44.3">7</text>
<text x="31.7" y="46.9">9</text>
<text x="39.9" y="46.9">10</text>
<text x="31" y="49.4">11</text>
<text x="31" y="51.9">13</text>
<text x="39.9" y="49.4">12 EXT_P12</text>
<text x="39.9" y="51.9">14 EXT_P14</text>
<text x="387.9" y="59.6">R</text>
<text x="387.9" y="57">S GND</text>
<text x="388" y="62.1">T MIDI_OUT_T</text>
<text x="292.6" y="67.2">5</text>
<text x="305.3" y="69.7">7 CV2_O</text>
<text x="196.7" y="83.3" transform="rotate(-90 196.7 83.3)">1 +3V3</text>
<text x="199.3" y="83.9" transform="rotate(-90 199.3 83.9)">24+3V3</text>
<text x="201.8" y="83.3" transform="rotate(-90 201.8 83.3)">9 VDDA</text>
<text x="387.9" y="87.5">S GND</text>
<text x="212" y="91.3">34SWDIO</text>
<text x="212" y="93.8">37SWCLK</text>
<text x="387.9" y="90">R</text>
<text x="388" y="92.6">T CLK_OUT</text>
<text x="212" y="98.9">18GATE1_D</text>
<text x="212" y="101.5">19GATE2_D</text>
<text x="212" y="104">20BOOT1</text>
<text x="212" y="106.5">39</text>
<text x="212" y="109.1">40</text>
<text x="212" y="111.6">41</text>
<text x="305.3" y="110.4">8 GATE1_O</text>
<text x="212" y="114.2">42ENC2_A</text>
<text x="212" y="116.7">43ENC2_B</text>
<text x="212" y="119.2">45CLKO_D</text>
<text x="387.9" y="119.2">R</text>
<text x="387.9" y="116.7">S GND</text>
<text x="184.1" y="124.3">31</text>
<text x="212" y="124.3">21MIDI_TX</text>
<text x="212" y="121.8">46CLK_IN</text>
<text x="388" y="121.8">T CV1CV/GATE</text>
<text x="184.1" y="131.9">38</text>
<text x="212" y="126.9">22MIDI_RX</text>
<text x="212" y="129.4">25ENC1_SW</text>
<text x="212" y="131.9">26ENC2_SW</text>
<text x="212" y="134.5">27ENC3_SW</text>
<text x="212" y="137">28ENC4_SW</text>
<text x="184.7" y="142.1">3</text>
<text x="212.6" y="142.1">5 OSC_IN</text>
<text x="147.2" y="149.7">3OSC_OUT</text>
<text x="184.7" y="147.2">4</text>
<text x="212.6" y="147.2">6 OSC_OUT</text>
<text x="304.7" y="149.7">14GATE2_O</text>
<text x="387.9" y="149.7">R</text>
<text x="387.9" y="147.2">S GND</text>
<text x="388" y="152.3">T CV2CV/GATE</text>
<text x="297" y="185.5" transform="rotate(-90 297 185.5)">4</text>
<text x="297" y="197.6" transform="rotate(-90 297 197.6)">11</text>
<text x="57" y="226.8" transform="rotate(-90 57 226.8)">3 CLK_OUT</text>
<text x="126.9" y="226.8" transform="rotate(-90 126.9 226.8)">3 CLK_IN</text>
<text x="204.4" y="247.5">S1ENC1_SW</text>
<text x="250.1" y="247.5">S1ENC2_SW</text>
<text x="294.6" y="247.5">S1ENC3_SW</text>
<text x="340.3" y="247.5">S1ENC4_SW</text>
<text x="204.4" y="252.6">S2GND</text>
<text x="250.1" y="252.6">S2GND</text>
<text x="294.6" y="252.6">S2GND</text>
<text x="340.3" y="252.6">S2GND</text>
<text x="74.8" y="262.4" transform="rotate(-90 74.8 262.4)">6 +3V3</text>
<text x="83.1" y="270.4">5 MIDI_RX</text>
</g>
<g font-size="1.3" fill="#006464">
<text x="294.7" y="28.9">+</text>
<text x="92.7" y="35.3">U2</text>
<text x="132.1" y="35.3">FB1</text>
<text x="294.7" y="34">-</text>
<text x="302.2" y="30.2">U3A</text>
<text x="302.2" y="32.7">LMV324IDR</text>
<text x="322.6" y="30.2">R7</text>
<text x="322.6" y="32.7">10k</text>
<text x="332.7" y="30.2">R8</text>
<text x="332.7" y="32.7">20k</text>
<text x="342.9" y="30.2">R9</text>
<text x="342.9" y="32.7">220</text>
<text x="387.3" y="30.2">J2MIDI_IN_R</text>
<text x="387.3" y="32.7">MIDI IN</text>
<text x="85.6" y="36.5">VI</text>
<text x="91.1" y="40.2" transform="rotate(-90 91.1 40.2)">GND</text>
<text x="92.1" y="36.5">VO</text>
<text x="92.7" y="37.8">AMS1117-3.3</text>
<text x="132.1" y="37.8">BLM18PG121SN1D</text>
<text x="38.1" y="44.1">J18</text>
<text x="38.1" y="46.7">CardputerZero EXT</text>
<text x="77.5" y="49.2">C1</text>
<text x="77.5" y="51.8">10uF</text>
<text x="107.9" y="49.2">C2</text>
<text x="107.9" y="51.8">10uF</text>
<text x="118.1" y="49.2">C3</text>
<text x="118.1" y="51.8">100nF</text>
<text x="142.2" y="49.2">C4</text>
<text x="142.2" y="51.8">1uF</text>
<text x="152.4" y="49.2">C5</text>
<text x="152.4" y="51.8">100nF</text>
<text x="162.5" y="59.4">C6</text>
<text x="172.7" y="59.4">C7</text>
<text x="182.9" y="59.4">C8</text>
<text x="193" y="59.4">C9</text>
<text x="387.3" y="59.4">J3MIDI_OUT_R</text>
<text x="162.5" y="61.9">100nF</text>
<text x="172.7" y="61.9">100nF</text>
<text x="182.9" y="61.9">100nF</text>
<text x="193" y="61.9">10uF</text>
<text x="387.3" y="61.9">MIDI OUT</text>
<text x="294.7" y="68.3">+</text>
<text x="302.2" y="69.5">U3B</text>
<text x="322.6" y="69.5">R10</text>
<text x="332.7" y="69.5">R11</text>
<text x="342.9" y="69.5">R12</text>
<text x="77.5" y="72.1">PWR_FLAG</text>
<text x="92.7" y="72.1">PWR_FLAG</text>
<text x="107.9" y="72.1">PWR_FLAG</text>
<text x="142.2" y="74.6">R5</text>
<text x="142.2" y="77.2">1k</text>
<text x="152.4" y="74.6">D1</text>
<text x="152.4" y="77.2">LED</text>
<text x="294.7" y="73.4">-</text>
<text x="302.2" y="72.1">LMV324IDR</text>
<text x="322.6" y="72.1">10k</text>
<text x="332.7" y="72.1">20k</text>
<text x="342.9" y="72.1">220</text>
<text x="197.8" y="89" transform="rotate(-90 197.8 89)">VBAT</text>
<text x="200.4" y="88.2" transform="rotate(-90 200.4 88.2)">VDD</text>
<text x="202.9" y="89.3" transform="rotate(-90 202.9 89.3)">VDDA</text>
<text x="387.3" y="89.9">J4CLK_IN_J</text>
<text x="142.2" y="94.9">R1</text>
<text x="152.4" y="94.9">C10</text>
<text x="187.2" y="94.9">BOOT0</text>
<text x="187.2" y="92.4">RST</text>
<text x="205.1" y="94.9">SWCLK</text>
<text x="205.5" y="92.4">SWDIO</text>
<text x="387.3" y="92.4">CLOCK IO</text>
<text x="62.2" y="100">R28</text>
<text x="142.2" y="97.5">100k</text>
<text x="152.4" y="97.5">100nF</text>
<text x="187.2" y="100">PA0</text>
<text x="207.6" y="100">PB0</text>
<text x="262.9" y="100">R4</text>
<text x="62.2" y="102.6">1k</text>
<text x="187.2" y="102.6">PA1</text>
<text x="187.2" y="105.1">PA2</text>
<text x="187.2" y="107.6">PA3</text>
<text x="207.6" y="102.6">PB1</text>
<text x="207.6" y="105.1">PB2</text>
<text x="207.6" y="107.6">PB3</text>
<text x="262.9" y="102.6">10k</text>
<text x="187.2" y="110.2">PA4</text>
<text x="187.2" y="112.7">PA5</text>
<text x="207.6" y="110.2">PB4</text>
<text x="207.6" y="112.7">PB5</text>
<text x="294.7" y="114">-</text>
<text x="294.7" y="108.9">+</text>
<text x="302.2" y="110.2">U3C</text>
<text x="302.2" y="112.7">LMV324IDR</text>
<text x="322.6" y="110.2">R13</text>
<text x="322.6" y="112.7">10k</text>
<text x="332.7" y="110.2">R14</text>
<text x="332.7" y="112.7">20k</text>
<text x="342.9" y="110.2">R15</text>
<text x="342.9" y="112.7">220</text>
<text x="62.2" y="115.3">R29</text>
<text x="62.2" y="117.8">1k</text>
<text x="142.2" y="119.1">R2</text>
<text x="152.4" y="119.1">R3</text>
<text x="187.2" y="115.3">PA6</text>
<text x="187.2" y="117.8">PA7</text>
<text x="201.9" y="119.1">U1</text>
<text x="207.6" y="115.3">PB6</text>
<text x="207.6" y="117.8">PB7</text>
<text x="387.3" y="119.1">J5GATE1</text>
<text x="142.2" y="121.6">1k</text>
<text x="152.4" y="121.6">100k</text>
<text x="187.2" y="120.3">PA8</text>
<text x="187.2" y="122.9">PA9</text>
<text x="187.2" y="125.4">PA10</text>
<text x="201.9" y="121.6">CH32V303CBT6</text>
<text x="206.4" y="125.4">PB10</text>
<text x="207.6" y="120.3">PB8</text>
<text x="207.6" y="122.9">PB9</text>
<text x="387.3" y="121.6">OUT1</text>
<text x="187.2" y="128">PA11</text>
<text x="187.2" y="130.5">PA12</text>
<text x="206.4" y="128">PB11</text>
<text x="206.4" y="130.5">PB12</text>
<text x="187.2" y="133">PA15</text>
<text x="206.4" y="133">PB13</text>
<text x="206.4" y="135.6">PB14</text>
<text x="187.2" y="138.1">PC13</text>
<text x="187.2" y="143.2">PC14</text>
<text x="204.6" y="143.2">OSC_IN</text>
<text x="206.4" y="138.1">PB15</text>
<text x="147.3" y="149.6">Y1</text>
<text x="187.2" y="148.3">PC15</text>
<text x="202.9" y="148.3">OSC_OUT</text>
<text x="294.7" y="148.3">+</text>
<text x="302.2" y="149.6">U3D</text>
<text x="322.6" y="149.6">R16</text>
<text x="332.7" y="149.6">R17</text>
<text x="342.9" y="149.6">R18</text>
<text x="387.3" y="149.6">J6GATE2</text>
<text x="147.3" y="152.1">8MHz</text>
<text x="200.4" y="154.5" transform="rotate(-90 200.4 154.5)">VSS</text>
<text x="202.9" y="154.5" transform="rotate(-90 202.9 154.5)">VSSA</text>
<text x="294.7" y="153.4">-</text>
<text x="302.2" y="152.1">LMV324IDR</text>
<text x="322.6" y="152.1">10k</text>
<text x="332.7" y="152.1">20k</text>
<text x="342.9" y="152.1">220</text>
<text x="387.3" y="152.1">OUT2</text>
<text x="137.1" y="164.8">C11</text>
<text x="137.1" y="167.3">15pF</text>
<text x="157.5" y="164.8">C12</text>
<text x="157.5" y="167.3">15pF</text>
<text x="298.1" y="189.7" transform="rotate(-90 298.1 189.7)">V+</text>
<text x="302.2" y="190.2">U3E</text>
<text x="317.5" y="190.2">C13</text>
<text x="298.1" y="194.2" transform="rotate(-90 298.1 194.2)">V-</text>
<text x="302.2" y="192.7">LMV324IDR</text>
<text x="317.5" y="192.7">100nF</text>
<text x="41.9" y="229.6">R19</text>
<text x="41.9" y="232.1">1k</text>
<text x="57.1" y="229.6">Q1</text>
<text x="57.1" y="232.1">MMBT3904</text>
<text x="72.4" y="229.6">R20</text>
<text x="72.4" y="232.1">1k</text>
<text x="92.7" y="229.6">R21</text>
<text x="92.7" y="232.1">100k</text>
<text x="102.9" y="229.6">R22</text>
<text x="102.9" y="232.1">100k</text>
<text x="127" y="229.6">Q2</text>
<text x="127" y="232.1">MMBT3904</text>
<text x="142.2" y="229.6">R23</text>
<text x="142.2" y="232.1">10k</text>
<text x="113" y="244.8">D2</text>
<text x="113" y="247.3">1N4148W</text>
<text x="201.9" y="249.9">SW1</text>
<text x="247.6" y="249.9">SW2</text>
<text x="292.1" y="249.9">SW3</text>
<text x="337.8" y="249.9">SW4</text>
<text x="201.9" y="252.4">EC12E</text>
<text x="247.6" y="252.4">EC12E</text>
<text x="292.1" y="252.4">EC12E</text>
<text x="337.8" y="252.4">EC12E</text>
<text x="41.9" y="270.2">R24</text>
<text x="41.9" y="272.7">220</text>
<text x="77.5" y="270.2">U4</text>
<text x="77.5" y="272.7">TLP2362</text>
<text x="97.8" y="270.2">R25</text>
<text x="97.8" y="272.7">4.7k</text>
<text x="107.9" y="270.2">C14</text>
<text x="107.9" y="272.7">100nF</text>
<text x="132.1" y="270.2">R26</text>
<text x="132.1" y="272.7">33</text>
<text x="142.2" y="270.2">R27</text>
<text x="142.2" y="272.7">10</text>
<text x="57.1" y="284.2">D3</text>
<text x="57.1" y="286.7">1N4148W</text>
</g>
<g font-size="1.3" fill="#939391">
<text x="262.9" y="134.3">R6</text>
<text x="262.9" y="136.9">1.5k</text>
<text x="273" y="159.7">J7</text>
<text x="273" y="162.3">SWD</text>
</g>
<g font-size="1.3" fill="#a5a4a2">
<text x="266.6" y="157.3">1</text>
<text x="266.6" y="159.9">2</text>
<text x="266.6" y="162.4">3</text>
<text x="266.6" y="165">4</text>
</g>
</svg>
